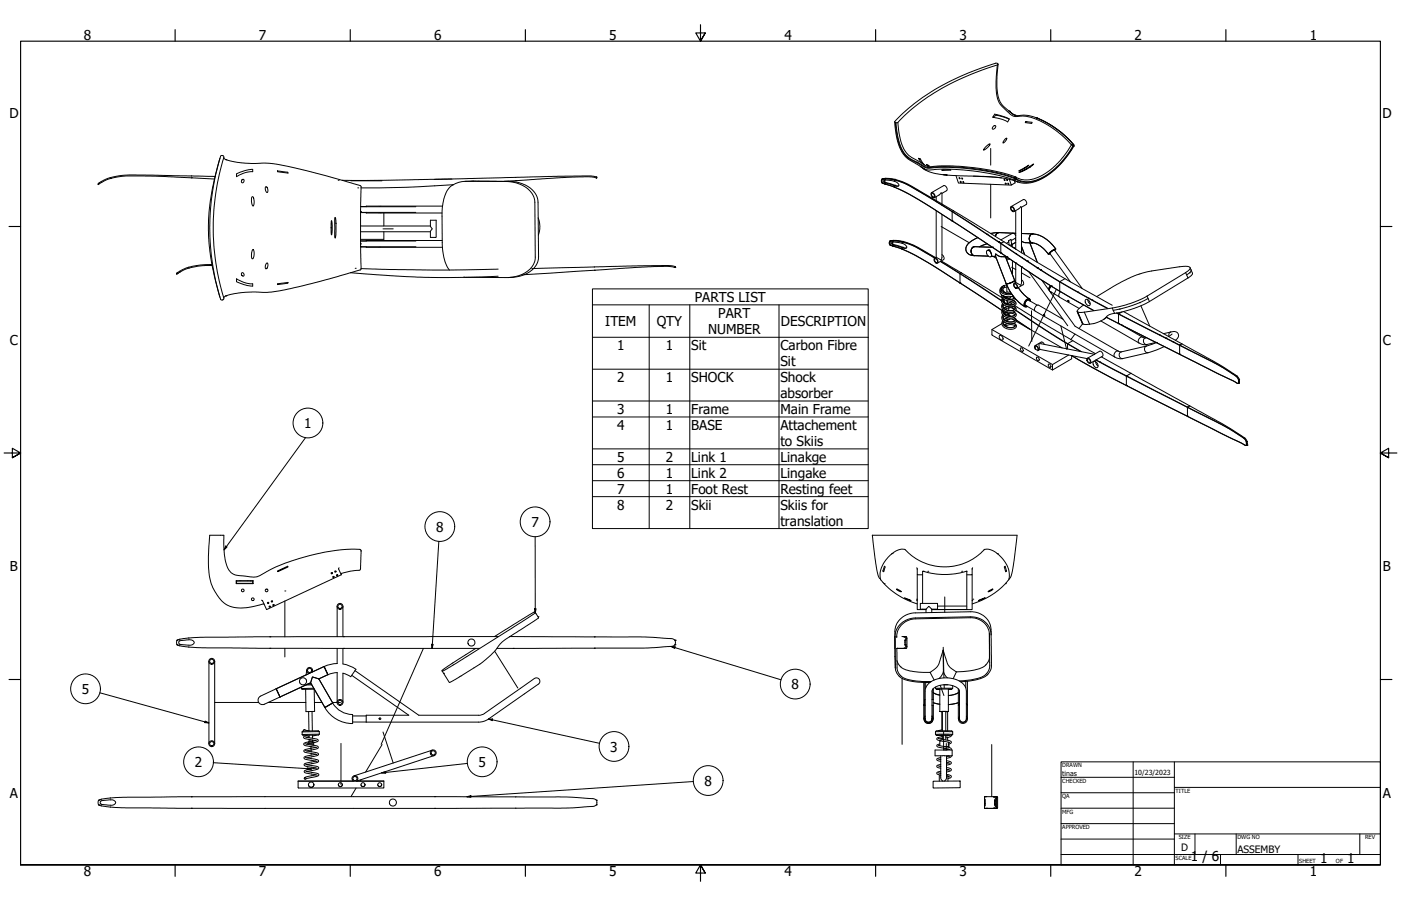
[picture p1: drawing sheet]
<svg xmlns="http://www.w3.org/2000/svg" width="864mm" height="559mm" viewBox="0 0 864 559" stroke-linecap="round" stroke-linejoin="round" font-family="sans-serif">
<!-- layer: Tweak Trail (ANSI) -->
<g fill="none" stroke="#000" stroke-width=".62">
<path d="M611 92v10M216 112h20M611 114v20M580 140l17 10M236 141h6M612 158l2 1M630 156h.1M631 160h.1M624 165l2 1M630 168l5 3M651 178l-17 35M622 187v1"/>
<path d="M622 189v1M636 192v19M667 200l-2 3M702 187h.1M703 189l6 12M654 201l3 14M663 206l-3 4M176 364h.1M176 371v22M582 368v10M176 400v5M261 400l-26 59"/>
<path d="M581 399l1 19M305 402l14 22M556 418v41M132 433h27M165 433h24M194 433h4M205 433h3M208 433h2M580 423l2 6M582 422v2M192 457v2M210 459v23"/>
<path d="M236 459l-11 17M236 451l6 20M582 451v12M583 459v4M611 459v32M192 461v3M192 465h.1M582 461v2M583 477v1M210 483v1M220 486l-4 5M223 481l-1 1"/>
</g>
<!-- layer: Visible (ANSI) -->
<g fill="none" stroke="#000" stroke-width=".62">
<path d="M615 40a42 42 0 0 0 2 23l2 3 7 5M551 75a33 33 0 0 0 7 22l10 6M553 73a138 138 0 0 1 62-34v1a145 145 0 0 0-62 36l-2-1zM612 78a1 1 0 0 1 1-1 1 1 0 0 1 1 1 1 1 0 0 1-1 1 .8 .8 0 0 1-1 0 .8 .8 0 0 1 0-1zM613 70l9 3-1 2-3-1-6-2zM614 71l8 3M614 71l-2 1M626 71a31 31 0 0 1 23 7l6 4 5 6a2.2 2.2 0 0 1 2 1 2.2 2.2 0 0 1-1 3l-6 8-5 5-7 5-7 3a21 21 0 0 1-14-2l-11-2-30-1h3M633 75l-1 1v-1h4v1h-4M136 98a133 133 0 0 0 0 85M136 96h2a189 189 0 0 0-7 42 162 162 0 0 0 7 46l-2 1a146 146 0 0 1 0-89zM138 97l1 1"/>
<path d="M139 98l7 2 11 1a77 77 0 0 1 30 4l35 10 1 51M567 98h-1l3 3M567 98l3 4M567 98h.1M607 91l3-2a3 3 0 0 1-2 3l-2 1zM620 86l1-1-1 1a1.9 1.9 0 0 1-2 2zM61 114h.1M118 109l-33-1a36 36 0 0 0-24 5v1M118 109h.1M118 109h15M132 110l-36-1h-18l-10 1-8 4 1-1M146 107l7-2 3-1v2a17 17 0 0 0-10 3z"/>
<path d="M164 115a2.1 2.1 0 0 1 0 4v-2zM171 105v1v-1l6 1 1 1-7-1M268 111h-57M279 110l-11 1M279 114l-28 2h-28M287 112h26a17 17 0 0 1 19 12v35a16 16 0 0 1-17 12h-2M368 110l-5-1h-10l-42 3M368 110h.1M368 109h-4h-20l-76 2M368 109h.1M368 109v1M544 113l2 1"/>
<path d="M544 110v3M544 110h3l5 1M544 110v1M544 113h.1M545 111h2a7 7 0 0 1 7 3 1.6 1.6 0 0 1-1 1 1.6 1.6 0 0 1-2 0l-5-2a1.1 1.1 0 0 1-1-1 1.1 1.1 0 0 1 0-1zM545 111l1 1 6 2M546 114h.1M546 114l5 1M551 115h.1M551 115a247 247 0 0 1 40 24l7 5a919 919 0 0 0 63 40l13 8M552 111h.1M552 114h.1"/>
<path d="M552 111l7 2 7 4 78 47 42 24M552 114l2 1M568 103l2 2zM568 101a9 9 0 0 0 10 1h2a126 126 0 0 1 48 8M569 104a26 26 0 0 0 13 4M571 102h2zM574 119a1.7 1.7 0 0 1 2 1 1.7 1.7 0 0 1 0 2l-2-1zM574 119l8-5a2.2 2.2 0 0 1 2 4l-3 1M574 119a1.1 1.1 0 0 1 2 1 1.1 1.1 0 0 1-1 1h-1zM581 105h5zM581 119h-1l-4 3M581 119v7"/>
<path d="M582 105h-1M589 108l2 5 32 1M622 111l1 3 3-1-1-2M628 105l6-3zM628 106l9-5-5 4zM155 121a5 5 0 0 1 1 6 6 6 0 0 1-1-6zM204 136l1 3-1 6zM207 134v4v9zM222 131h34M222 131h4M222 139h43M222 128h34"/>
<path d="M222 127h4M226 131h46M237 131v8M265 136h4v10h-4v-4a1.7 1.7 0 0 0 0-3zM273 127l-47 1M332 134a15 15 0 0 1 0 11M577 121v3M577 130v29M581 132v27l-1 1-3-1M623 127a1.8 1.8 0 0 1 2 2 1.8 1.8 0 0 1 0 2l-2-1zM623 127l8-4a2 2 0 0 1 2 3l-3 2M623 128a1.2 1.2 0 0 1 2 1 1.2 1.2 0 0 1-1 1l-1-1z"/>
<path d="M626 130v24l-1-1M630 128h-1l-4 2M630 128v28M156 154a5 5 0 0 1 0 6l-1-3zM222 149h34M222 143h43M237 143v5h-15M256 152h-34l51 1M273 148l-47 1M548 151h1M548 151l2 1M548 149v2"/>
<path d="M549 149l2-1a46 46 0 0 1 23 9l3 2M550 150l2-1a7 7 0 0 1 7 3l-1 1h-2l-6-2v-1zM550 149v1l1 1 8 2M550 152h.1M550 152l6 2a235 235 0 0 1 39 23l23 15M576 159a1.7 1.7 0 0 1 2 1 1.7 1.7 0 0 1-1 2l-1-1zM576 160a1.1 1.1 0 0 1 2 0 1.1 1.1 0 0 1-1 2l-1-1zM577 159h-1M581 157l1 2v1l-4 2M601 158h8M603 147a9 9 0 0 0-8 7 5 5 0 0 0 6 4M608 150l-4 2"/>
<path d="M609 155v-1a1.9 1.9 0 0 1 2 3v-1a1.5 1.5 0 0 0-2-1 1.5 1.5 0 0 0 0 2 1.4 1.4 0 0 0 1 2 1.4 1.4 0 0 0 1-2v1M611 144l5-1-2 1v2v-2l2-1zM611 158h3M612 153l-11-1a2.9 2.9 0 0 0-2 3 2.9 2.9 0 0 0 2 3M616 143l8 1M620 158l5 15M620 160h2M620 150l1-1 1-1v3M621 158h-4l-3-1 6 18M623 148l1 4 2 1M624 150v1l-1 1M625 144h1"/>
<path d="M626 147v1M626 147l-3 1M626 145v-1h-2l-7 4M626 147h.1M626 149l-2 2M630 149l2 1h4M630 152l2 5M630 144h7M635 150l4 12M636 150l5 2 5 5M637 144a2.9 2.9 0 0 0-3 3 2.9 2.9 0 0 0 2 3M637 144l3 1 4 2 5 4 2 3"/>
<path d="M650 154l-4 3 5-4-1 1M109 168v1h1M110 169h.1M131 163h-7l-8 2-4 2-3 1v1M131 164h-6l-7 1-4 1-4 3M146 172a19 19 0 0 0 10 3v1h-6l-4-2zM164 162a1.9 1.9 0 0 1 1 2 1.9 1.9 0 0 1-1 2v-2zM171 175l7-1-1 1-6 1v-1v1M216 168l26 2a505 505 0 0 0 65 0M222 166l-27 8a118 118 0 0 1-35 6l-12 1-9 2M223 166l43 1 41-1M223 166l-1 1"/>
<path d="M277 167a29 29 0 0 1-4-18l-1-16a23 23 0 0 1 7-19l6-2h27a17 17 0 0 1 18 12v35a15 15 0 0 1-16 12h-27M416 165l-5-1-11 1-77 4M416 165h.1M416 164h-4h-15l-68 2M416 164v1M580 161l13 7M593 168h.1M593 168l24 15a1.3 1.3 0 0 1 1 1 1.3 1.3 0 0 1-1 1 5 5 0 0 0 4 4 5 5 0 0 0 5-2v-1l-1-1M616 179a5 5 0 0 0 7 4h2h-4l-3-1M617 179h.1M618 180a2.2 2.2 0 0 1 1-4v1a2.4 2.4 0 0 0 0 3 2.4 2.4 0 0 0 2 1M618 177a2.4 2.4 0 0 0-1 3 2.4 2.4 0 0 0 3 1h3"/>
<path d="M618 177a2.5 2.5 0 0 0-1 3 2.5 2.5 0 0 0 2 1h5M619 176h2v4h2M620 175l2 4 3 5 7 5M621 177l-2 1M624 161v8M625 175a1.7 1.7 0 0 1 2 1 1.7 1.7 0 0 1-1 2l-1-1zM625 175a1.2 1.2 0 0 1 2 1 1.2 1.2 0 0 1-1 1h-1zM625 173l-2 1-3 1M625 173l1 1M626 162v12M626 174l-1 1M628 177l3 5 4 2"/>
<path d="M630 165v9l-1 2-3-2M630 173l1 1v1l-4 3M634 168l24 33M642 173l21 28 26 16h2l16-4 6-2M647 180h.1M647 180l6 3M648 176l-2 2M648 176h.1M648 176l-1 3M648 177l-1 1v1M654 180l-1 2v1l12 7M660 174l-13-18 2-2h1l17 24"/>
<path d="M734 165l1 4-1 1-26 16-9 4-12 3M139 182l-1 2M617 182a5 5 0 0 0 9 2M618 200l-7 3 1 4 37 21 12-7v-2l25 14 46 24M618 191a4 4 0 0 0 1 4 4 4 0 0 0 4 1h1a1.8 1.8 0 0 0 2-2 1.8 1.8 0 0 0-1-2M618 187a4 4 0 0 0 1 5 4 4 0 0 0 4 1h1a1.8 1.8 0 0 0 2-2 1.8 1.8 0 0 0-1-2M618 194a4 4 0 0 0 1 5 4 4 0 0 0 4 1h1a1.9 1.9 0 0 0 2-2 1.9 1.9 0 0 0-1-2M618 198a4 4 0 0 0 1 4 4 4 0 0 0 4 1h1a1.9 1.9 0 0 0 2-1 1.9 1.9 0 0 0-1-3M618 182a5 5 0 0 0 7 2l-1-1M619 192l1 1M619 188a3 3 0 0 0 1 3 3 3 0 0 0 4 1v-1a.9 .9 0 0 0 1-1 .9 .9 0 0 0-1 0h-3l-1 1M619 191a3 3 0 0 0 1 4 3 3 0 0 0 3 0 1.2 1.2 0 0 0 2 0 1.2 1.2 0 0 0 0-1l-2-1-3 1"/>
<path d="M619 195a3 3 0 0 0 1 3 3 3 0 0 0 4 0h1a.7 .7 0 0 0 0-1h-3l-2 1M619 198a3 3 0 0 0 1 4 3 3 0 0 0 4 0 1.1 1.1 0 0 0 2-1 1.1 1.1 0 0 0-2-1l-4 1M619 186h.1M619 183h.1M619 185a1.1 1.1 0 0 0 0 2 1.1 1.1 0 0 0 2-1l-1-1M619 199h.1M620 187h.1M621 183l-1 1M621 194l2 1M621 185a1.5 1.5 0 0 1 0 3 1.4 1.4 0 0 1-2-2v-1a3 3 0 0 0 1 3 3 3 0 0 0 3 0h1a.9 .9 0 0 0 1-1 .9 .9 0 0 0-1-1h-1M621 192l-2 1M621 189l-2 1"/>
<path d="M621 196l-2 1M621 199l-2 1 1 1M622 187l2 1M622 197l-2 1M623 183a1 1 0 0 1-1 1 1 1 0 0 1-1-1l-1 1M624 197l1 1M624 183l1 1M624 186l-3 2M625 189l50 29M626 198l29 17M626 197l8 6M635 186a1.8 1.8 0 0 0-3-1 1.8 1.8 0 0 0 0 2v1l1 1"/>
<path d="M635 186v-1a2.1 2.1 0 0 0-2 0 2.1 2.1 0 0 0-2 2l1 2h1M639 188l-5-3a2.1 2.1 0 0 0-2 3l6 4M648 180h.1M648 180v1M655 197l-15-9a2.4 2.4 0 0 0-2 4l51 29h3l16-3 10-4M664 192l4 8h6l4-2 3-2a7 7 0 0 1 6-3M669 185h2l1 2a1.3 1.3 0 0 1-1 2 1.4 1.4 0 0 1-2-2zM670 185l2 2M676 183l15-9 10-4 7-2 19-3a6 6 0 0 1 7 0l-3 3-24 15-10 4-11 3-18 3-4-1 1-1 3-3M678 198l26 14 2 1 7-2M680 197l2-1 82 40M687 193h.1"/>
<path d="M693 192l58 32 12 8 1 2M611 203l38 22M616 207a1.5 1.5 0 0 1 2 1 1.5 1.5 0 0 1-1 2l-1-1zM629 215a1.1 1.1 0 0 1 1 0 1.1 1.1 0 0 1 0 2zM638 214a1.1 1.1 0 0 1 2 0 1.1 1.1 0 0 1-1 2zM638 216v-1a1.3 1.3 0 0 1 0-2 1.3 1.3 0 0 1 2 1v2M641 216l-1-3a.9 .9 0 0 1 1-1 .9 .9 0 0 1 1 0l33 7M641 216l29 5M641 216h-1M644 212l-2-1-4 2M659 219l-10 6v3M675 219l-5 2"/>
<path d="M675 219l3-2a2.1 2.1 0 0 1 2 3l-8 4M692 201l12 7h3M717 206l5-1a3 3 0 0 1 4 1 3 3 0 0 1-1 4M723 206l-3 2M639 220a1.1 1.1 0 0 1 1 1 1.1 1.1 0 0 1 0 1h-1zM646 225a1 1 0 0 1 2 0 1.1 1.1 0 0 1-1 2zM670 221a1.7 1.7 0 0 1 2 1 1.7 1.7 0 0 1 0 2l-2-1zM670 221a1.2 1.2 0 0 1 2 1 1.2 1.2 0 0 1-1 2l-1-1zM674 223h2l1 2a1.3 1.3 0 0 1-1 2 1.4 1.4 0 0 1-2-2zM675 223l2 3M679 220l75 41 13 9 2 2M763 236h1"/>
<path d="M764 234v2M764 236h.1M764 234h-1M764 234h.1M732 257l36 18M732 257h.1M768 275h.1M768 272h.1M769 272l-1 3M769 272h-1M769 272h.1M223 339l-1 12-1 1a25 25 0 0 0-11 2"/>
<path d="M223 340l-1-1a100 100 0 0 0-39 6 120 120 0 0 0-25 11l-10-1a9 9 0 0 1-9-9l-1-7v-9h-9a74 74 0 0 0 1 30 21 21 0 0 0 12 14 35 35 0 0 0 20-2l1 1M558 339a33 33 0 0 0 49 0M558 339a12 12 0 0 0-12 6 11 11 0 0 0-3 13 46 46 0 0 0 22 14M607 339a9 9 0 0 1 8 3M146 358v2h10M146 360h10M146 360h.1M146 358v2M156 358v2M156 358h-10M171 352l6-3 1 1-7 3zM209 350v1l1 4-46 21-2-5"/>
<path d="M544 352h1M545 349l1 1-1 3-1-1zM565 350v5h4M565 355v21h6h-2M599 355v21h-25h22v-24l-12 2a49 49 0 0 1-15-2v20M600 350l-1 5h-3M615 342a15 15 0 0 1 7 16 45 45 0 0 1-23 14M619 350l1-1v3v1zM620 352h.1M622 357l1-1 1-4 3-22h-89l3 22v3l2 2M161 370l1 1M162 371h.1"/>
<path d="M208 374v19M211 374v19M330 377v1l-8 6-49 30M330 377l-25 16M330 377l2 4-18 12M553 363l3 2zM557 369l5 1zM565 370v1M571 376h-4v-4h11v4h-4M574 378v-2l-1-2-2 2v2M578 374h18M600 370l-1 1"/>
<path d="M603 370l4-1zM609 365l3-2-1 1zM109 398l7 1M109 395v3M109 395h.1M109 398h.1M110 396l2-1a8 8 0 0 1 7 1 2 2 0 0 1 0 2 2 2 0 0 1-3 0h-5a1.3 1.3 0 0 1-1-2zM111 394l-2 1M111 394h.1M116 394h-5M116 394h.1M116 399h.1"/>
<path d="M116 399l43 1h137M208 400v9l-4 1-4 1M211 400v10l4 1 4 2-3 4-5-2v18M293 400l-17 11-3 2v1M307 393h-150l-41 1M314 393a35 35 0 0 0-10 10l-8 7-19 11-4-7M314 393h81l19 1 2 1M416 398h.1M416 395v3M416 398l-2 1-17 1h-91M416 395h.1M552 400v-7a12 12 0 0 1 12-12l36-1 4 2 4 3a22 22 0 0 1 3 14v12a11 11 0 0 1-11 9h-8"/>
<path d="M552 393v19M553 393a12 12 0 0 1 11-11l36-1a12 12 0 0 1 10 15v15a11 11 0 0 1-11 8l-8 1M553 400v12a9 9 0 0 0 10 8h11M553 400h.1M556 393h2M557 393h2v1M558 395h.1M558 398v1M558 395v3M558 400h.1M558 393h.1M558 400h-5"/>
<path d="M558 398l1 1M558 394v1M558 399h.1M558 394h.1M559 399v1h-2M559 394l-1 1M559 394v5M610 391v14a10 10 0 0 1-10 8l-10 1M611 391a12 12 0 0 0-6-12l-5-2-36 1a12 12 0 0 0-12 12v15M129 408v51M132 408v51M189 413v3"/>
<path d="M192 415a1.8 1.8 0 0 0 0-3 1.8 1.8 0 0 0-3 1 1.8 1.8 0 0 0 2 2M193 413v1M197 419l-4-1-2 3M197 419l8 15-5 2-9-15M200 411l2 5-5 3M200 411l2 5M200 411l-30 14M202 416l-5 3M202 416l6-1v18M217 416l35 25h-26v4M219 414l39 27h39l32-23a2.1 2.1 0 0 1 3 1 2.1 2.1 0 0 1 0 3l-31 21-4 2h-80M552 405h.1"/>
<path d="M552 405v7M552 412a11 11 0 0 0 11 8l10 1M553 407a10 10 0 0 0 10 7l10 1M573 415l3 4M581 401l3 9 2 2 4 2M581 401l-2 9-2 2-4 3M581 401l1 13M582 414l2 4M582 414l-3 5M590 414l-2 5M170 425l3 5M186 424v1"/>
<path d="M190 439v12M191 421l-28 13a2.8 2.8 0 0 1-4-1 2.8 2.8 0 0 1 2-4l9-4M192 422h-2M192 422h-4M192 439l1 12M193 424l-7 1h8M194 425v14h-5l-1-14M205 434l-5 2a20 20 0 0 0 17 10v-5a14 14 0 0 1-12-7M570 421v22M570 434v1M570 431v4M571 421v3"/>
<path d="M573 421a17 17 0 0 1 22 2l1 3v17a2.1 2.1 0 0 1-2 2 2.1 2.1 0 0 1-3-2v-17l-2-3-5-1-6 1-2 1-1 2-1 17a2.1 2.1 0 0 1-2 2 2.1 2.1 0 0 1-2-2v-17l1-3zM574 435h1M574 431h1M575 427l4 2M575 425v18M575 433l4 1M577 425h10M577 424v1M577 425h.1M579 439h6zM579 425h-2h10h-2M579 425v14"/>
<path d="M581 439v11M581 439v12M582 422h2M583 439v12M584 439v12M585 425v14M587 423v2M591 427l-3 1-3 1M591 433l-6 2M591 425v18M591 434v1M595 420v4"/>
<path d="M596 434v1M596 420v23M186 451v2M188 454l6 2a1.4 1.4 0 0 1 1 0 1.4 1.4 0 0 1 1 1l-3 1M188 459l5 1a2.5 2.5 0 0 1 3 1l-1 1-6 1M189 454a1.3 1.3 0 0 0-1 0 1.3 1.3 0 0 0-1 1l8 2M190 459a1.8 1.8 0 0 1 2-2 1.8 1.8 0 0 1 1 3M190 459h-1M190 458h-1a1.3 1.3 0 0 0-1 0 1.3 1.3 0 0 0 0 2l7 1M190 459a1.4 1.4 0 0 1 2-2 1.6 1.6 0 0 1 1 3M190 454l-1 1M190 453v2"/>
<path d="M191 456v1M191 451l-3-1-1 1M193 453v2M193 456v1M193 458l-3 1M194 457h-1M195 453l-2 1M197 451h-1h-9h-1M197 451h-11M197 451v2M197 453h-1l-9 1-1-1M197 453h-11"/>
<path d="M217 442h9M570 442a2.8 2.8 0 0 0 0 3 2.8 2.8 0 0 0 4 0 2.8 2.8 0 0 0 0-3M570 443a2.2 2.2 0 0 0 2 3 2.2 2.2 0 0 0 2-3M577 451h1h9M577 451h10M577 453h10M577 453h.1M577 451v2M578 460h4a3 3 0 0 1 4 2v1M578 455l6 2a1.2 1.2 0 0 1 2 0 1.2 1.2 0 0 1 0 2h-1M579 459a1.1 1.1 0 0 0-1 0 1.1 1.1 0 0 0 0 2l7 1M580 457h.1"/>
<path d="M580 457h-1v3M581 454h.1M581 455v1M581 454l-4-1h10l-1 1-3 1M581 456v-3h2v3M581 455l-2 1M581 454l-1 1a1.3 1.3 0 0 0-2 0 1.3 1.3 0 0 0 0 1l7 2M581 450l-3 1M581 457h1M583 454h2M584 453l1 1M584 454h.1"/>
<path d="M584 455v2M585 454h-2M585 458v3h-2M585 459v1M587 453h.1M587 451v2M591 442a2.8 2.8 0 0 0 1 3 2.8 2.8 0 0 0 3 0 2.8 2.8 0 0 0 1-3M591 443a2.2 2.2 0 0 0 3 3 2.2 2.2 0 0 0 2-3M188 463l5 1a2.5 2.5 0 0 1 3 1l-7 2M188 467l6 1a2 2 0 0 1 2 2l-7 2M188 471l5 1a2.2 2.2 0 0 1 3 2l-7 2M188 476l5 1a2.5 2.5 0 0 1 3 1l-7 2"/>
<path d="M191 460h1M195 461l-5 1a2.6 2.6 0 0 0-3 1l8 2M195 465l-5 1a2.5 2.5 0 0 0-3 2l8 2M195 469l-4 1a2.1 2.1 0 0 0-3 2l8 2M195 474h-4a2.5 2.5 0 0 0-3 2l8 2M195 478l-6 1-1 1M267 463l-49 16M268 466l-48 16M576 463h11v3h-11zM578 477h2M578 472l2 1M578 468l2 1"/>
<path d="M580 477h-1M580 473h-1M580 468h-1M580 476a1.6 1.6 0 0 0-2 1l2 1M580 471a1.6 1.6 0 0 0-2 2l2 1M580 467a1.7 1.7 0 0 0-2 2l2 1M580 466v14l1 2M580 478h-1v4M583 474l2 1M583 470l2 1M583 478h1a1.7 1.7 0 0 1 2 0 1.7 1.7 0 0 1 0 2h-2M583 473l1 1a1.4 1.4 0 0 1 2 0 1.4 1.4 0 0 1 0 2h-3"/>
<path d="M583 469h1a1.7 1.7 0 0 1 2 2l-3 1M583 466v14l-1 2M583 478h1v4M584 466l1 1M584 479h1M585 479h-1M585 475h-2M585 471h-2M585 466l-2 1M585 462l-3 1M586 466v1l-3 1M61 494v2"/>
<path d="M61 496v1M61 494h.1M61 496h.1M61 493v1M61 493h.1M61 497h.1M61 497h1M62 494h2a8 8 0 0 1 7 0 1.9 1.9 0 0 1-1 3 1.9 1.9 0 0 1-2 0l-5-1a1.3 1.3 0 0 1-1-2zM62 493h-1M62 493h.1M62 497h.1M62 497l6 1"/>
<path d="M68 492l-6 1M68 492h.1M68 498h.1M68 498h10l85 1M163 491l-84 1h-11M163 491h.1M163 499h.1M163 491h155M184 482h53v4h-53zM190 484a1.7 1.7 0 0 0 2 2 1.7 1.7 0 0 0 1-2M209 484l1 1h1v-1M218 482a1.8 1.8 0 0 1-1-3 1.8 1.8 0 0 1 3 0 1.8 1.8 0 0 1 0 3"/>
<path d="M223 484l1 1h1v-1M233 484l1 1 1-1M318 498l-155 1M318 498h.1M318 491h.1M318 491l31 1 17 1 2 1M368 496h.1M368 494h.1M368 494v2M368 496l-2 1-13 1h-35M575 482h17v4h-17zM607 491h1"/>
<path d="M607 493v4zM607 491v8M607 499h1M608 491h.1M608 499h.1M608 491h4M612 491h.1M612 491h1M612 491h2M613 494h1M613 496l1 1M613 494v2"/>
<path d="M613 494h.1M613 496h.1M613 498h.1M613 491h.1M613 498l-6 1M614 494v2M614 496v2h-1M614 496h-1M614 493l-1 1M614 491v2v1M614 499h.1M614 499h-2"/>
<path d="M614 491l1 1M614 491l-1 1M614 492v6M615 498h.1M615 492h.1M615 498l-1 1M615 492v6"/>
<circle cx="150" cy="112" r="1"/>
<circle cx="591" cy="110" r=".3"/>
<circle cx="592" cy="112" r=".4"/>
<circle cx="593" cy="110" r=".3"/>
<circle cx="594" cy="112" r=".3"/>
<circle cx="619" cy="111" r=".3"/>
<circle cx="620" cy="113" r=".3"/>
<circle cx="621" cy="111" r=".4"/>
<circle cx="621" cy="113" r=".4"/>
<circle cx="150" cy="169" r="1"/>
<circle cx="644" cy="194" r=".4"/>
<circle cx="659" cy="186" r=".4"/>
<circle cx="205" cy="354" r=".4"/>
<circle cx="206" cy="356" r=".4"/>
<circle cx="207" cy="353" r=".4"/>
<circle cx="208" cy="355" r=".4"/>
<circle cx="150" cy="364" r=".8"/>
<circle cx="156" cy="370" r=".8"/>
<circle cx="164" cy="364" r=".8"/>
<circle cx="165" cy="372" r=".4"/>
<circle cx="166" cy="374" r=".4"/>
<circle cx="168" cy="371" r=".4"/>
<circle cx="169" cy="373" r=".4"/>
<circle cx="210" cy="374" r="1.8"/>
<circle cx="210" cy="374" r="1.3"/>
<circle cx="291" cy="396" r="2.2"/>
<circle cx="131" cy="408" r="1.8"/>
<circle cx="131" cy="408" r="1.3"/>
<circle cx="191" cy="413" r="1.3"/>
<circle cx="187" cy="420" r="2.2"/>
<circle cx="210" cy="433" r="1.8"/>
<circle cx="210" cy="433" r="1.3"/>
<circle cx="131" cy="459" r="1.8"/>
<circle cx="131" cy="459" r="1.3"/>
<circle cx="234" cy="443" r=".5"/>
<circle cx="267" cy="464" r="1.8"/>
<circle cx="267" cy="464" r="1.3"/>
<circle cx="188" cy="480" r=".5"/>
<circle cx="192" cy="484" r="1.7"/>
<circle cx="210" cy="484" r="1.3"/>
<circle cx="219" cy="480" r="1.3"/>
<circle cx="224" cy="484" r="1.2"/>
<circle cx="234" cy="484" r="1.2"/>
<circle cx="242" cy="495" r="2.2"/>
</g>
<g fill="#000">
<circle cx="622" cy="68" r=".3"/>
<circle cx="622" cy="69" r=".3"/>
<circle cx="626" cy="71" r=".3"/>
<circle cx="639" cy="73" r=".3"/>
<circle cx="139" cy="98" r=".3"/>
<circle cx="68" cy="110" r=".3"/>
<circle cx="118" cy="110" r=".3"/>
<circle cx="208" cy="111" r=".3"/>
<circle cx="221" cy="116" r=".3"/>
<circle cx="318" cy="111" r=".3"/>
<circle cx="551" cy="115" r=".3"/>
<circle cx="552" cy="111" r=".3"/>
<circle cx="552" cy="114" r=".3"/>
<circle cx="565" cy="100" r=".3"/>
<circle cx="568" cy="103" r=".3"/>
<circle cx="569" cy="104" r=".3"/>
<circle cx="627" cy="112" r=".3"/>
<circle cx="222" cy="130" r=".3"/>
<circle cx="577" cy="124" r=".3"/>
<circle cx="581" cy="127" r=".3"/>
<circle cx="581" cy="126" r=".3"/>
<circle cx="587" cy="136" r=".3"/>
<circle cx="222" cy="150" r=".3"/>
<circle cx="222" cy="152" r=".3"/>
<circle cx="556" cy="154" r=".3"/>
<circle cx="556" cy="149" r=".3"/>
<circle cx="556" cy="153" r=".3"/>
<circle cx="608" cy="145" r=".3"/>
<circle cx="612" cy="153" r=".3"/>
<circle cx="615" cy="149" r=".3"/>
<circle cx="616" cy="150" r=".3"/>
<circle cx="617" cy="150" r=".3"/>
<circle cx="617" cy="156" r=".3"/>
<circle cx="621" cy="158" r=".3"/>
<circle cx="626" cy="156" r=".3"/>
<circle cx="630" cy="159" r=".3"/>
<circle cx="219" cy="165" r=".3"/>
<circle cx="286" cy="171" r=".3"/>
<circle cx="314" cy="171" r=".3"/>
<circle cx="322" cy="169" r=".3"/>
<circle cx="328" cy="166" r=".3"/>
<circle cx="366" cy="167" r=".3"/>
<circle cx="416" cy="165" r=".3"/>
<circle cx="592" cy="175" r=".3"/>
<circle cx="626" cy="162" r=".3"/>
<circle cx="630" cy="165" r=".3"/>
<circle cx="633" cy="161" r=".3"/>
<circle cx="639" cy="165" r=".3"/>
<circle cx="641" cy="166" r=".3"/>
<circle cx="641" cy="167" r=".3"/>
<circle cx="648" cy="176" r=".3"/>
<circle cx="648" cy="177" r=".3"/>
<circle cx="733" cy="168" r=".3"/>
<circle cx="139" cy="182" r=".3"/>
<circle cx="622" cy="194" r=".3"/>
<circle cx="664" cy="180" r=".3"/>
<circle cx="671" cy="184" r=".3"/>
<circle cx="673" cy="185" r=".3"/>
<circle cx="682" cy="196" r=".3"/>
<circle cx="689" cy="200" r=".3"/>
<circle cx="690" cy="191" r=".3"/>
<circle cx="691" cy="200" r=".3"/>
<circle cx="713" cy="211" r=".3"/>
<circle cx="715" cy="206" r=".3"/>
<circle cx="719" cy="209" r=".3"/>
<circle cx="719" cy="208" r=".3"/>
<circle cx="723" cy="211" r=".3"/>
<circle cx="727" cy="219" r=".3"/>
<circle cx="676" cy="222" r=".3"/>
<circle cx="678" cy="223" r=".3"/>
<circle cx="694" cy="238" r=".3"/>
<circle cx="764" cy="234" r=".3"/>
<circle cx="769" cy="275" r=".3"/>
<circle cx="545" cy="360" r=".3"/>
<circle cx="550" cy="341" r=".3"/>
<circle cx="569" cy="352" r=".3"/>
<circle cx="572" cy="352" r=".3"/>
<circle cx="593" cy="352" r=".3"/>
<circle cx="596" cy="352" r=".3"/>
<circle cx="615" cy="341" r=".3"/>
<circle cx="620" cy="360" r=".3"/>
<circle cx="565" cy="370" r=".3"/>
<circle cx="600" cy="370" r=".3"/>
<circle cx="109" cy="395" r=".3"/>
<circle cx="109" cy="398" r=".3"/>
<circle cx="166" cy="400" r=".3"/>
<circle cx="166" cy="393" r=".3"/>
<circle cx="212" cy="393" r=".3"/>
<circle cx="212" cy="400" r=".3"/>
<circle cx="316" cy="400" r=".3"/>
<circle cx="332" cy="380" r=".3"/>
<circle cx="366" cy="400" r=".3"/>
<circle cx="366" cy="393" r=".3"/>
<circle cx="416" cy="398" r=".3"/>
<circle cx="416" cy="395" r=".3"/>
<circle cx="553" cy="400" r=".3"/>
<circle cx="557" cy="393" r=".3"/>
<circle cx="557" cy="400" r=".3"/>
<circle cx="558" cy="393" r=".3"/>
<circle cx="558" cy="398" r=".3"/>
<circle cx="558" cy="400" r=".3"/>
<circle cx="273" cy="415" r=".3"/>
<circle cx="61" cy="494" r=".3"/>
<circle cx="61" cy="496" r=".3"/>
<circle cx="118" cy="499" r=".3"/>
<circle cx="118" cy="491" r=".3"/>
<circle cx="268" cy="499" r=".3"/>
<circle cx="268" cy="491" r=".3"/>
<circle cx="368" cy="496" r=".3"/>
<circle cx="368" cy="494" r=".3"/>
<circle cx="607" cy="499" r=".3"/>
<circle cx="607" cy="491" r=".3"/>
<circle cx="608" cy="491" r=".3"/>
<circle cx="608" cy="499" r=".3"/>
<circle cx="612" cy="499" r=".3"/>
<circle cx="612" cy="491" r=".3"/>
<circle cx="613" cy="492" r=".3"/>
<circle cx="613" cy="498" r=".3"/>
<circle cx="613" cy="496" r=".3"/>
<circle cx="613" cy="491" r=".3"/>
<circle cx="614" cy="499" r=".3"/>
<circle cx="614" cy="491" r=".3"/>
</g>
<!-- layer: Visible Narrow (ANSI) -->
<g fill="none" stroke="#000" stroke-width=".62">
<path d="M615 40l-1 3a38 38 0 0 0 2 20l2 3a17 17 0 0 0 8 6 34 34 0 0 1 26 9l8 8h1M552 76a31 31 0 0 0 6 20l3 2 7 4a9 9 0 0 0 9 1h8l15 1a113 113 0 0 1 25 6h1v-1M552 76a31 31 0 0 0 7 20l2 2 7 4a9 9 0 0 0 9 1h8l15 1a130 130 0 0 1 26 6v-1M553 76a30 30 0 0 0 7 20l8 5M622 68l4 3M622 69l4 2M639 73a57 57 0 0 1 22 16M639 73a58 58 0 0 1 23 16M661 90l-1-1-7 10-4 5-5 3-8 4h-4l-4-1M661 90l-4 6-4 6-4 3-7 4a16 16 0 0 1-16 1v1M661 89v1M661 89h1"/>
<path d="M661 90h1M662 89h.1M662 89v1M662 90l-5 7-5 5-6 6-6 3a15 15 0 0 1-14 0M662 90h.1M543 112h.1M544 110v3M544 110h.1M544 110l-1 2 1 1M544 113h.1M544 113h2M545 110h-1"/>
<path d="M545 112h.1M546 110h-2M546 113v1M546 110h.1M546 110v1M546 113h.1M546 110l5 1M546 113l5 2M546 112l-1 1M551 115h.1M551 111v1M551 111h.1"/>
<path d="M551 115l15 8 21 13M551 111l9 3 27 17M551 111l10 4 26 15M552 114l-1 1M552 111h-1M567 103a11 11 0 0 0 11 1h3a121 121 0 0 1 46 8M600 109l17 1M623 111h-1M587 131v5M587 136l30 20M587 131l30 19M587 136h.1"/>
<path d="M587 130l30 20M587 130v1M588 130h-1M548 150h.1M549 149v2M549 149h.1M549 149l-1 1 1 1M549 151l1 1M549 151h.1M550 148l-1 1M550 150h.1M550 149h-1"/>
<path d="M550 152h.1M550 148v1M550 149h.1M550 148h1M550 149h6M550 152l6 2M551 148l5 1M551 148l-1 1M551 151h-1M551 151l-1 1M551 148h.1M556 154h.1"/>
<path d="M556 149v1M556 149h.1M556 154l11 5 25 15M556 149l8 3 12 7M557 153l-1 1M557 149h-1M617 150v6M617 156l36 24M617 150l36 24M617 156h.1M617 150h.1M619 149l-2 1"/>
<path d="M623 148h-1M624 151h.1M624 151h-2M580 161l12 8M592 169v5M592 174l26 17M592 169l25 17M592 174v1M592 169l25 16M592 169h.1M593 168l-1 1M619 176l-1 1v2l1 1 2 1"/>
<path d="M653 180l21 12M653 174l29 16M653 180h.1M653 174h.1M653 174v6M653 174l30 16M656 172l-3 2M731 168l1 3M734 166v2l-3 2M618 182l1 1 2 1 3 1 2-1M618 184a4 4 0 0 0 6 4h1a1.2 1.2 0 0 0 1-2 1.2 1.2 0 0 0-2-1M618 191v1l1 2 2 1h3h1l1-2-2-1"/>
<path d="M618 187a4 4 0 0 0 6 5l2-2-1-1h-1M618 194v2l2 2 2 1 3-1a1.1 1.1 0 0 0 1-1 1.1 1.1 0 0 0-1-1M618 198a4 4 0 0 0 6 4h1a1.1 1.1 0 0 0 1-2 1.1 1.1 0 0 0-1-1M619 186v1M619 192l1 1M619 186h.1M619 183h.1M620 188h1M621 188h.1M621 189l-2 1M621 192l-2 2M621 199l-2 1"/>
<path d="M621 196l-2 1M622 193v1h-1M622 194l1 1M622 190v2M624 187l-2 1M624 190l1 1M626 197l9 6M664 192l3 8M664 192l4 8M665 194h.1M668 193l4 7M682 196l7 4"/>
<path d="M686 190l1 3M688 193l1 1v6M688 193l2 1M689 200l38 19M689 200h.1M690 194l37 19M692 192l-2 2M707 183l2 3M708 184l-10 4-12 3M658 212l8 5M658 212v3M658 212l9 5"/>
<path d="M658 212l-32-21 32 21M658 212h.1M661 219l33 19M661 210l-3 2M689 217a2.4 2.4 0 0 0-2 3M691 217a2.2 2.2 0 0 0-1 2 2.2 2.2 0 0 0 2 2M704 208a2.4 2.4 0 0 0-2 4M706 208a2.1 2.1 0 0 0-1 3 2.1 2.1 0 0 0 2 1M707 213a2.2 2.2 0 0 0-1 3 2.2 2.2 0 0 0 2 2M722 205l-1 1v1M727 213l27 14 8 5 1 2M727 219l36 17"/>
<path d="M727 219h.1M727 213v6M727 213l22 11 13 8M727 213h.1M729 212l-2 1M694 238l38 19M694 232l38 19M694 238h.1M694 232v6M694 232l-18-10 18 10M694 232h.1M697 230l-3 2"/>
<path d="M762 236h.1M762 232l2 2M762 232h.1M763 232h-1M763 234v1M763 236h1M763 234h.1M763 236h.1M763 235v1M763 235h1M764 235h.1M764 234h.1"/>
<path d="M764 234v1M764 234h-1M764 236h.1M764 235v1M732 251l26 13 8 6 2 2M732 257l36 18M732 257h.1M732 251h.1M732 251v6M732 251l23 12 12 7M733 250l-1 1M767 274h.1"/>
<path d="M767 270l1 2M767 270v1M767 270h.1M768 272v1M768 275h.1M768 272h.1M768 274v1M768 273v1M768 274h.1M768 273h.1M768 274h1M768 272l1 2"/>
<path d="M769 274l-1 1M769 275h-1M769 272h-1M769 273v1"/>
<circle cx="626" cy="111" r=".6"/>
</g>
<g fill="#000">
<circle cx="662" cy="90" r=".2"/>
<circle cx="551" cy="111" r=".2"/>
<circle cx="626" cy="111" r=".2"/>
<circle cx="626" cy="110" r=".2"/>
<circle cx="689" cy="200" r=".2"/>
<circle cx="689" cy="194" r=".2"/>
<circle cx="727" cy="219" r=".2"/>
<circle cx="727" cy="213" r=".2"/>
<circle cx="694" cy="232" r=".2"/>
<circle cx="694" cy="238" r=".2"/>
<circle cx="732" cy="251" r=".2"/>
<circle cx="732" cy="257" r=".2"/>
<circle cx="768" cy="275" r=".2"/>
<circle cx="768" cy="272" r=".2"/>
</g>
<!-- layer: Symbol (ANSI) -->
<g fill="none" stroke="#000" stroke-width=".62">
<path d="M365 188v-10h170v10M365 188h170v20M365 188v138h170v-118M400 188v138M425 188v138M480 188v138M365 208h170M365 228h170M365 247h170M365 257h170M188 270l-50 69M365 277h170"/>
<path d="M365 287h170M365 296h170M365 306h170M139 337h1l-2 2zM271 334l-5 66M330 331v47M330 375v3zM266 397h1l-1 3zM414 399h2v1zM414 399l67 20M62 427l67 19M126 445l3 1h-3z"/>
<path d="M301 443h3l-1 1zM301 443l69 15M131 470l61 4M189 474h3l-3 1zM235 477l3-1v1zM288 471l-53 6M288 491h2v1zM427 482l-139 9"/>
<circle cx="190" cy="261" r="9"/>
<circle cx="271" cy="325" r="9"/>
<circle cx="330" cy="322" r="9"/>
<circle cx="53" cy="425" r="9"/>
<circle cx="490" cy="422" r="9"/>
<circle cx="122" cy="470" r="9"/>
<circle cx="297" cy="470" r="9"/>
<circle cx="378" cy="460" r="9"/>
<circle cx="437" cy="481" r="9"/>
</g>
<!-- layer: Border (ANSI) -->
<g fill="none" stroke="#000" stroke-width=".7">
<path d="M108 18v7M216 18v7M324 18v7M432 15v10l-3-5h6l-3 5 3-5M540 18v7M648 18v7M756 18v7M6 140h7M851 140h7M3 279h10l-5-3v6l5-3-5 3M861 279h-10l5-3v6l-5-3 5 3M6 419h7"/>
<path d="M851 419h7M13 533v-508h838v508h-838h838M108 533v8M216 533v8M324 533v8M435 538l-3-5 3 5h-6l3-5v11M540 533v8M648 533v8M756 533v8"/>
</g>
<!-- layer: Title (ANSI) -->
<g fill="none" stroke="#000" stroke-width=".62">
<path d="M654 470h197v63h-197zM654 479h70M698 470v63M724 470v63M654 489h70M654 498h70M724 486h127M654 508h70M654 518h70M724 514h127M737 514v13M762 514v13"/>
<path d="M838 514v13M654 527h197M752 527v6M800 527v6"/>
</g>
<!-- layer: Symbol (ANSI) -->
<path d="M139 337h1l-2 2zM330 375v3zM266 397h1l-1 3zM414 399h2v1zM126 445l3 1h-3zM301 443h3l-1 1zM189 474h3l-3 1zM235 477l3-1v1zM288 491h2v1z" fill="#000"/>
<g font-size="8.4">
<text x="52" y="24">8</text>
<text x="160" y="24">7</text>
<text x="268" y="24">6</text>
<text x="376" y="24">5</text>
<text x="483" y="24">4</text>
<text x="591" y="24">3</text>
<text x="699" y="24">2</text>
<text x="807" y="24">1</text>
<text x="6" y="73">D</text>
<text x="852" y="73">D</text>
<text x="428" y="186">PARTS LIST</text>
<text x="443" y="196">PART</text>
<text x="373" y="201">ITEM</text>
<text x="405" y="201">QTY</text>
<text x="481" y="201">DESCRIPTION</text>
<text x="436" y="206">NUMBER</text>
<text x="6" y="213">C</text>
<text x="380" y="216">1</text>
<text x="410" y="216">1</text>
<text x="852" y="213">C</text>
<text x="426" y="216">Sit</text>
<text x="481" y="216">Carbon Fibre</text>
<text x="481" y="226">Sit</text>
<text x="380" y="236">2</text>
<text x="410" y="236">1</text>
<text x="426" y="236">SHOCK</text>
<text x="481" y="236">Shock</text>
<text x="481" y="246">absorber</text>
<text x="380" y="255">3</text>
<text x="410" y="255">1</text>
<text x="426" y="255">Frame</text>
<text x="481" y="255">Main Frame</text>
<text x="188" y="264">1</text>
<text x="380" y="265">4</text>
<text x="410" y="265">1</text>
<text x="426" y="265">BASE</text>
<text x="481" y="265">Attachement</text>
<text x="481" y="275">to Skiis</text>
<text x="380" y="285">5</text>
<text x="410" y="285">2</text>
<text x="426" y="285">Link 1</text>
<text x="481" y="285">Linakge</text>
<text x="380" y="295">6</text>
<text x="410" y="295">1</text>
<text x="426" y="295">Link 2</text>
<text x="481" y="295">Lingake</text>
<text x="380" y="304">7</text>
<text x="410" y="304">1</text>
<text x="426" y="304">Foot Rest</text>
<text x="481" y="305">Resting feet</text>
<text x="380" y="314">8</text>
<text x="410" y="314">2</text>
<text x="426" y="314">Skii</text>
<text x="481" y="314">Skiis for</text>
<text x="269" y="328">8</text>
<text x="328" y="325">7</text>
<text x="481" y="324">translation</text>
<text x="6" y="352">B</text>
<text x="852" y="352">B</text>
<text x="488" y="425">8</text>
<text x="50" y="428">5</text>
<text x="376" y="464">3</text>
<text x="120" y="473">2</text>
<text x="295" y="473">5</text>
<text x="434" y="485">8</text>
<text x="6" y="492">A</text>
<text x="852" y="492">A</text>
<text x="734" y="531">1 / 6</text>
<text x="814" y="533">1</text>
<text x="830" y="533">1</text>
<text x="52" y="541">8</text>
<text x="160" y="541">7</text>
<text x="268" y="541">6</text>
<text x="376" y="541">5</text>
<text x="483" y="541">4</text>
<text x="591" y="541">3</text>
<text x="699" y="541">2</text>
<text x="807" y="541">1</text>
</g>
<g font-size="6.3">
<text x="728" y="525">D</text>
<text x="763" y="526">ASSEMBY</text>
</g>
<g font-size="4.3">
<text x="655" y="479">tinas</text>
<text x="699" y="478">10/23/2023</text>
</g>
<g font-size="3.5">
<text x="655" y="473">DRAWN</text>
<text x="655" y="483">CHECKED</text>
<text x="725" y="489">TITLE</text>
<text x="655" y="492">QA</text>
<text x="655" y="502">MFG</text>
<text x="655" y="511">APPROVED</text>
<text x="727" y="518">SIZE</text>
<text x="763" y="518">DWG NO</text>
<text x="841" y="518">REV</text>
<text x="725" y="530">SCALE</text>
<text x="801" y="533">SHEET</text>
<text x="824" y="533">OF</text>
</g>
</svg>
